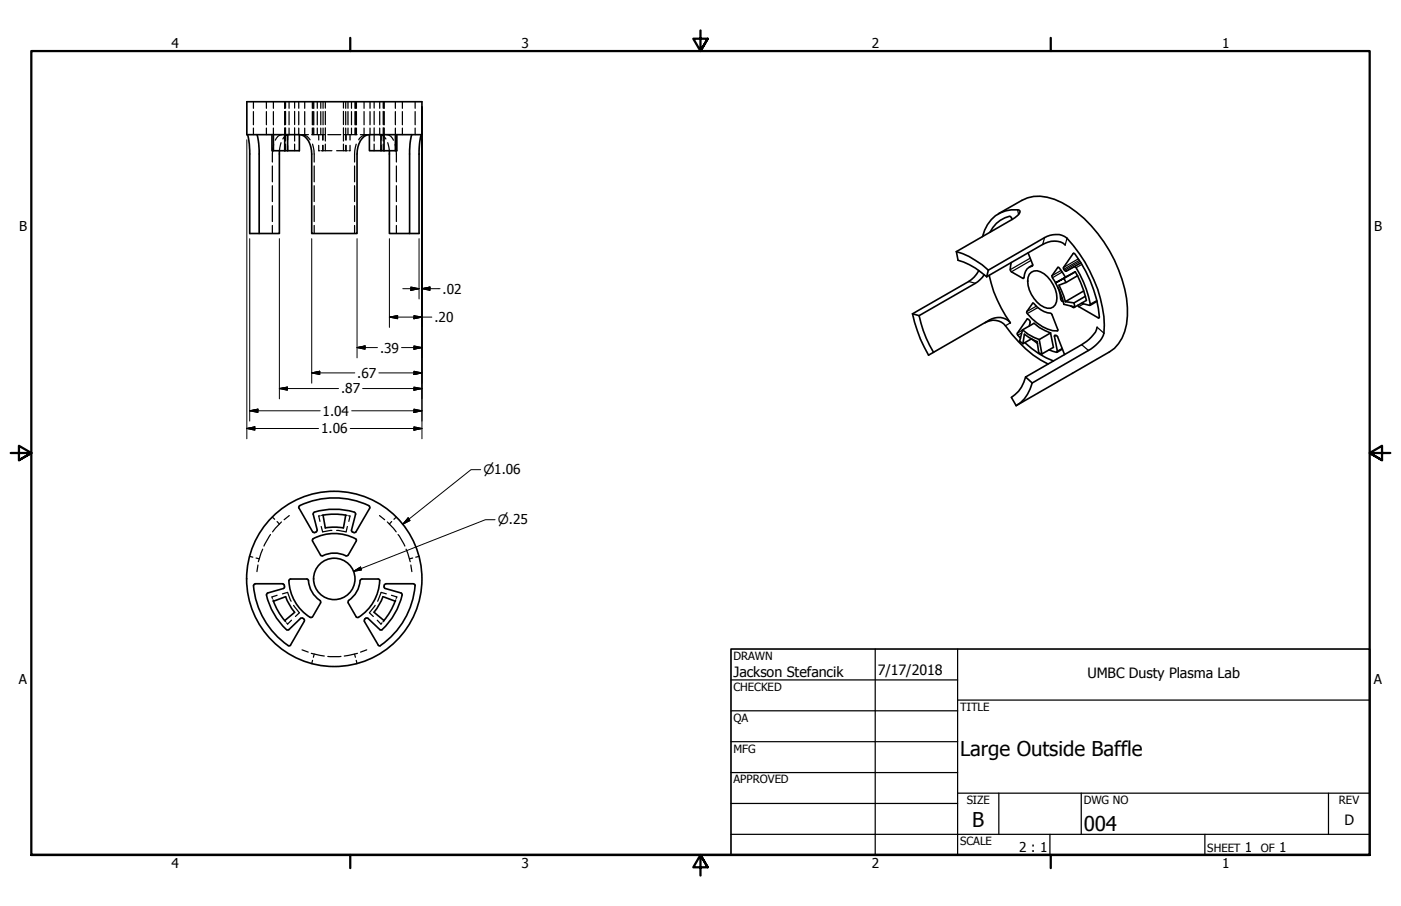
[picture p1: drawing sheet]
<svg xmlns="http://www.w3.org/2000/svg" width="432mm" height="279mm" viewBox="0 0 432 279" stroke-linecap="round" stroke-linejoin="round" font-family="sans-serif">
<!-- layer: Hidden (ANSI) -->
<g fill="none" stroke="#000" stroke-width=".38">
<path d="M78.1 31.4v2M78.1 34.4v4.1M78.1 39.5v2M82.1 31.4v2M82.1 34.4v4.1M82.1 39.5v2M84.3 31.4v2M84.3 34.4v4.1M84.3 39.5v2M87.8 31.4v2M87.8 34.4v4.1M87.8 39.5v2"/>
<path d="M88 31.4v1.9M88 34.4v4M88 39.4v4.1M89.1 31.4v2M89.1 34.4v4.1M89.1 39.5v2M90.8 31.4v1.9M90.8 34.4v4M90.8 39.4v4.1M92.1 31.4v2M92.1 34.4v4.1M92.1 39.5v2"/>
<path d="M93.9 31.4v2M93.9 34.4v4.1M93.9 39.5v2M96.3 31.4v2M96.3 34.4v4.1M96.3 39.5v2M96.5 31.4v2M96.5 34.4v4.1M96.5 39.5v2M96.7 31.4v2M96.7 34.4v4.1M96.7 39.5v2"/>
<path d="M97.8 31.4v2M97.8 34.4v4.1M97.8 39.5v2M98.9 31.4v2M98.9 34.4v4.1M98.9 39.5v2M99.6 31.4v2M99.6 34.4v4.1M99.6 39.5v3.7M100.3 31.4v1.9M100.3 34.4v4M100.3 39.4v4.1"/>
<path d="M105.9 31.4v1.9M105.9 34.4v4M105.9 39.4v4.1M106.6 31.4v2M106.6 34.4v4.1M106.6 39.5v3.7M107.3 31.4v2M107.3 34.4v4.1M107.3 39.5v2M108.3 31.4v2M108.3 34.4v4.1M108.3 39.5v2"/>
<path d="M109.4 31.4v2M109.4 34.4v4.1M109.4 39.5v2M109.6 31.4v2M109.6 34.4v4.1M109.6 39.5v2M109.9 31.4v2M109.9 34.4v4.1M109.9 39.5v2M112.2 31.4v2M112.2 34.4v4.1M112.2 39.5v2"/>
<path d="M114 31.4v2M114 34.4v4.1M114 39.5v2M115.3 31.4v1.9M115.3 34.4v4M115.3 39.4v4.1M117 31.4v2M117 34.4v4.1M117 39.5v2M118.1 31.4v1.9M118.1 34.4v4M118.1 39.4v4.1"/>
<path d="M118.4 31.4v2M118.4 34.4v4.1M118.4 39.5v2M121.9 31.4v2M121.9 34.4v4.1M121.9 39.5v2M124 31.4v2M124 34.4v4.1M124 39.5v2M128 31.4v2M128 34.4v4.1M128 39.5v2"/>
<path d="M83.9 51.2v4.9M83.9 57.3v4.9M84.3 44.6l-.3 1.8-.1 3.6M86.6 44l-.5 2.5M87 41.5a2.42 2.42 0 0 0-2.2 1.7M88 44.4v2.1M88.6 41.5v1.7M88.6 44.8v1.7M89.2 41.5a2.14 2.14 0 0 0-2 1.4M90.8 44.4v2.1M92.3 41.5h.2M92.8 41.5h2.3"/>
<path d="M93.1 41.5a2.93 2.93 0 0 1 2.5 1.6M96.1 41.5h4M96.3 44.4a13.7 13.7 0 0 1 .5 5.6M96.8 51.2v4.9M96.8 57.3v4.9M98.2 44.8v1.7h.4M98.2 41.5v1.7M99 46.5h3.3M99.4 41.5v1.7M99.4 44.8v1.7M99.6 44.8v1.7M100.3 44.4v2.1"/>
<path d="M101 41.5h4M103.8 46.5h3.3M105.9 44.4v2.1M106 41.5h4M106.6 44.8v1.7M106.7 41.5v1.7M106.7 44.8v1.7M107.9 41.5v1.7M107.9 44.8v1.7h-.4M109.3 51.2v4.9M109.3 57.3v4.9M109.8 44.4a13.7 13.7 0 0 0-.5 5.6"/>
<path d="M111.1 41.5h2.2M113 41.5a2.93 2.93 0 0 0-2.4 1.6M113.5 41.5h.4M115.3 44.4v2.1M117 41.5a2.14 2.14 0 0 1 1.9 1.4M117.5 41.5v1.7M117.5 44.8v1.7M118.1 44.4v2.1M119.1 41.5a2.42 2.42 0 0 1 2.2 1.7M119.5 44l.5 2.5M121.8 44.6l.3 1.8 .1 3.6M122.2 51.2v4.9"/>
<path d="M122.2 57.3v4.9M83.9 63.4v4.9M83.9 69.5v2.5M96.8 63.4v4.9M96.8 69.5v2.5M109.3 63.4v4.9M109.3 69.5v2.5M122.2 63.4v4.9M122.2 69.5v2.5M83.9 159.4l.7 .7M89.2 159l-1.6 1.3M98.7 159.1h-.5l.4 1.7"/>
<path d="M99.6 158.9h-.5M106.6 158.9h.4M107.4 159.1h.5l-.4 1.7M117 159l1.6 1.3M122.2 159.4l-.8 .7M77 171.6l.9 .2M78.9 172.1l1 .2M79.5 174.2l-.3 2.1M81 169.4l-1.4 3.8M83.4 164.8l-2.1 3.6M85.4 160.8l.7 .8M86.7 161l-2.7 3"/>
<path d="M99 162.4l.4 1.6 2.9-.4M107.1 162.4l-.4 1.6-2.9-.4M119.4 161l2.7 3M120.7 160.8l-.7 .8M122.7 164.8l2.1 3.6M125.2 169.4l1.2 3.8M126.6 174.2l.3 2.1M127.2 172.1l-1 .2M129.2 171.6l-1.1 .2M84.1 185l.2 .4M85.4 183.6l-1.6 .5 .1 .4M87.1 183.1l1.5-.4 1.1 2.7"/>
<path d="M87.8 191.4l.3 .4M89.9 191.3l-1.3 1.2-.3-.4M90.5 186.7l1.8 2.3-1.2 1.1M115.6 186.7l-1.7 2.3 1.2 1.1M116.3 191.3l1.1 1.2 .3-.4M118.4 191.4l-.4 .4M119.1 183.1l-1.6-.4-1.1 2.7M120.6 183.6l1.7 .5-.2 .4M122 185l-.1 .4M93.1 200.4l1.9 .7M95.9 201.5l4 .8M96.3 203.6l-.2 1.1"/>
<path d="M96.8 201.7l-.2 1M101 202.4h4.1M109.3 201.7l.2 1M109.8 203.6l.2 1.1M110.2 201.5l-4.1 .8M113 200.4l-1.9 .7"/>
</g>
<!-- layer: Visible (ANSI) -->
<g fill="none" stroke="#000" stroke-width=".51">
<path d="M76.2 41.5a15.3 15.3 0 0 1 .8 6v24.5h2.9M79.2 41.5a18.1 18.1 0 0 1 .7 6v24.5h6.2v-25.5M83.8 41.5v5h.5M84.3 41.5v5h3.5M87.8 46.5h.8M87.8 41.5v5M88.6 41.5v5h3.7v-5M92.3 41.5a4.4 4.4 0 0 1 3.5 3.9l.3 2.1v24.5h13.9v-24.5a6.4 6.4 0 0 1 3-5.8l.9-.2M92.3 41.5h-16.2v-10.1h53.9v10.1h-16.1M113.9 41.5v5h3.5M117.4 41.5v5h1M118.4 41.5v5"/>
<path d="M118.4 46.5h3.5M121.9 41.5v5h.4v-5M126.9 41.5a18.1 18.1 0 0 0-.7 6v24.5h-6.2v-25.5M129.9 41.5a18.1 18.1 0 0 0-.7 6v24.5h-3M294.8 77.6a23.2 23.2 0 0 1 9.8 5.7M294.8 77.6l.5 2.7a21.8 21.8 0 0 1 8.8 5M302.8 73a9.9 9.9 0 0 1 11.3-8.2l.2 .2a3.2 3.2 0 0 1-2.3 2.6l-17.2 10M307.7 65.9l7.3-4.1a12.7 12.7 0 0 1 12.3 .7 41.6 41.6 0 0 1 19.3 26.6 23 23 0 0 1-.8 15.2l-2.3 3.1-1.6 1.1-28.7 16.6M311.9 67.7l-.4-.9a7.1 7.1 0 0 0-5.5 3.4l-.9 1.4M316.9 78l1.4 3.9a3.6 3.6 0 0 0-2.7 3.8l-.3 .2-3.6-2.1-.4-.6 .4-2.2M328.3 75.6a5.9 5.9 0 0 0-6.9-.2l-17.3 9.9M281.2 96.8a44.9 44.9 0 0 0 5 12.7l1.5-.9"/>
<path d="M281.2 96.8l2.1 .5M283.3 97.3a35.9 35.9 0 0 0 4.4 11.3M301.7 83.4a8.6 8.6 0 0 1-3.1 3.4l-17.4 10M303.3 84.7l-1.2 1.5-1.5 1.2-17.3 9.9M303.5 99.6a4.8 4.8 0 0 1 6.4 .9 35 35 0 0 0 13.1 11.8M304.6 83.3l17.3-10a6.2 6.2 0 0 1 7 .2 43.1 43.1 0 0 1 11.5 26.8 8 8 0 0 1-4.9 7.8l-17.4 10M304.6 83.3l-.5 2M304.9 84.9a39.9 39.9 0 0 0 6.5 14.7 4.9 4.9 0 0 0-6.4-.9l-17.3 9.9M317.9 83.9a3.2 3.2 0 0 1 3.9 .6 9.8 9.8 0 0 1 3.8 8.5 2.49 2.49 0 0 1-3.8 1.7 9.3 9.3 0 0 1-4.9-9.2l.3-.9zM318.3 93.5l.4 .2a7.9 7.9 0 0 0 5.3 3l2.1 5.2a6.1 6.1 0 0 1-4.9-1.2 15.8 15.8 0 0 1-4.8-4.3zM318.3 81.8l-1.1 .6M325.9 88.4l.9 2.5 .1 1.3 .3 .6 .5 .2"/>
<path d="M327.9 85.9l.6 1.2M328.4 85.5l-2.1-3.1-.3 .1-1.8 2.5a3.2 3.2 0 0 0 1.2 2.2M328.4 93l2.6 .4M330 94.4l1 .5 .2-.3M331 93.4l.3 1.3M331.4 83.8l-6.1 3.4 2.6-1.3M331.4 83.8l.7 1.2M331.4 83.8l-3.5 2.1M332.1 85a33.8 33.8 0 0 1 2.7 7.6l-3.5 2.1-3.4-.8-1.4-4.5-1.2-2.2M332.1 85l-3.6 2.1-2.1 .8 2 5.1M333.3 93.5l2.7 .6a28.5 28.5 0 0 0-4.6-11.8l-.2-.1-2.6 1.4-.5-.2-.4-.7 3.1-4.5 .2-.1a36.6 36.6 0 0 1 7.8 19.9l-6.3-3.4-.3-.4M334 89.7l-5.6 3.3"/>
<path d="M334.5 91.4l-3.5 2M338.1 92.9l-2.1 1.3M315.2 101.7l3.5-2 1.7 1.3 3.4 1.7M315.2 101.7l1.7 1.4 3.4 1.6M315.2 101.7l-.9 3.5 1 .8M315.3 106l.4-2.9 1.4 .9 2.6 1.3 .5 3.5 .9 .4M315.8 105.7a26.3 26.3 0 0 0 8.9 5.6M316.1 116.3a10.1 10.1 0 0 1-4.4 6.3l1.5 2.5M316.1 116.3l2 1.8M317.2 100.5l.3-1.4a.86 .86 0 0 0-1-.7l-2.9 4.3 .1 .7 .8 .9M318.1 118.1a11.3 11.3 0 0 1-4.9 7M319.8 105.9l-1.9-1.4-2.6 1.5"/>
<path d="M323.3 107.9l2.5 .7-.8-4.8v-.4h.5l.4 .4 2.2 5.5M323.8 102.7l-3.5 2 .8 4.5M323.8 102.7l.9 4.4-3.6 2.1M327.4 107.7l-1.6 .9M338.1 100.9a8.5 8.5 0 0 1-4 4.9l-18 10.5M92.3 155.9a25 25 0 0 1 21.4 0M92.3 156l-.2 .7 4.3 7.4M96.8 157.9a21.5 21.5 0 0 1 12.4 0M96.9 158l-.4 .6 1.3 4.9M106.5 158.9a19.5 19.5 0 0 0-6.9 0l.7 3.9a16 16 0 0 1 5.5 0M106.6 158.9l-.7 3.9M109.3 158l.3 .6-1.3 4.9 .1 .4 .7 .3"/>
<path d="M113.7 156l.2 .7M114 156.7l-4.3 7.4M94.6 178.6h-5l-.5 .3a13.6 13.6 0 0 0 6.5 11.5M94.6 178.6l.4 .2a8.4 8.4 0 0 0 3.6 6.4M96.3 166.9l2.5 4.3 .6 .2M96.5 164l.6 .2M96.5 166.2a14 14 0 0 1 13.1 0M96.5 166.2l-.2 .6M97.7 163.5l-.1 .4-.6 .3M99.5 171.4a8 8 0 0 1 7.1 0M107.3 171.2l-.7 .2M109.6 166.2l.2 .6"/>
<path d="M109.7 164l-.6 .2M109.8 166.9l-2.5 4.3M111 179a8 8 0 0 1-3.6 6.2M116.5 178.6h-5l-.4 .4M116.6 178.6l.3 .1a13.2 13.2 0 0 1-6.6 11.7l-.5-.2M78.1 180.6a24.3 24.3 0 0 0 11.1 18.6l4.6-7.7-.1-.6M78.6 180h8.6M78.6 180.1l-.4 .5M82.1 183.5a21.5 21.5 0 0 0 6.2 10.7M82.5 182.9l-.3 .6M87.2 180.1l.4 .4M87.6 180.5l.1 .7-.4 .3-4.8 1.4"/>
<path d="M90.8 188.8a16 16 0 0 1-2.8-4.8l-3.7 1.4a20.6 20.6 0 0 0 3.4 6l3.1-2.6M92.6 190.7l-3.6 3.5h-.6M93.3 190.7h-.6M93.3 190.6l.3 .3M96.3 190.2l-.7 .2M98.7 185.2l.1 .7M98.8 185.9l-2.5 4.3M107.3 185.9l2.5 4.3M107.5 185.2l-.2 .7M112.8 190.6l-.5 .5v.4M118 184a16 16 0 0 1-2.7 4.8M118.1 184l3.7 1.4a20 20 0 0 1-3.5 6l-3-2.6"/>
<path d="M118.4 180.5v.7l.3 .3 4.9 1.4M118.9 180.1l-.5 .4M118.9 180h8.5M123.6 182.9l.3 .3a20.2 20.2 0 0 1-6.3 11.1l-.5-.1-3.7-3.5h-.6M127.5 180.1l.5 .5M127.9 180.6a24.4 24.4 0 0 1-11 18.6l-4.6-7.6"/>
<circle cx="103" cy="178.5" r="6.4"/>
<circle cx="103" cy="178.5" r="27"/>
</g>
<!-- layer: Visible Narrow (ANSI) -->
<g fill="none" stroke="#000" stroke-width=".38">
<path d="M313.6 64.7l.3 1.5M317.5 79.6l-6.2 3.6M321.9 73.3l-.5 2.1M328.9 73.5l-.6 2.1M330.9 78.1l-.1 .1M332.4 79.8l-4.6 2.7M298.6 86.8l2 .6M311.4 99.6l-1.5 .9M315.6 85.6l-.3 .3M316.7 98.4h-.2M317.8 80.3l-6.1 3.5M318.3 82h-.2"/>
<path d="M318.4 93.5h-.1M319.4 94.4l-2.9 1.7M319.8 94.9l-3.2 1.8M326.1 82.4l-.1 .1M327.1 83.4l-2.9 1.6M327.4 91.9l-.5 .3M327.4 83.9l-3 1.8M327.6 92.6l-.4 .2M331.1 94.6l-.3 .2M332.7 80.3l-4.8 2.8M332.9 80.6l-4.8 2.8M333.1 81l-4.5 2.6"/>
<path d="M333.2 81.1l-2 1.1M333.4 81.5l-1.7 1M333.9 93.7l-1.4 .9M338.1 92.6l-2.1 1.2M338.8 97.9l-.3 .1M314.9 102.7l-1.2 .7M315.2 101.8l-1.6 .9M325.6 103.4l-.6 .4M326 102h-.1M327.3 107.4l-1.4 .9M333.4 106.3l2.1 1.8M338.1 100.9l2.1 1.8"/>
</g>
<!-- layer: Border (ANSI) -->
<path d="M107.9 11.7v4M215.9 9.4v6.3l-2.2-3.8h4.4l-2.2 3.8 2.2-3.8M323.8 11.7v4M3.3 139.7h6.4l-3.9-2.2v4.4l3.9-2.2-3.9 2.2M428.5 139.7h-6.4l3.9-2.2v4.4l-3.9-2.2 3.9 2.2M9.7 263.7v-248h412.4v248h-412.4h412.4M107.9 263.7v4M218.1 267.5l-2.2-3.8 2.2 3.8h-4.4l2.2-3.8v6.3M323.8 263.7v4" fill="none" stroke="#000" stroke-width=".7"/>
<!-- layer: Title (ANSI) -->
<g fill="none" stroke="#000" stroke-width=".38">
<path d="M225.3 209.7h69.8M225.3 219.2h69.8M269.7 200.2v63.5M295.1 215.9h127M295.1 200.2v63.5M225.3 228.7h69.8M225.3 238.3h69.8M225.3 257.3h196.8M225.3 247.8h69.8M295.1 244.6h127M307.8 244.6v12.7M323.6 257.3v6.4"/>
<path d="M333.2 244.6v12.7M371.3 257.3v6.4M409.4 244.6v12.7"/>
</g>
<path d="M225.3 200.2h196.8v63.5h-196.8z" fill="none" stroke="#000" stroke-width=".51"/>
<!-- layer: Dimension (ANSI) -->
<g fill="none" stroke="#000" stroke-width=".31">
<path d="M130 33v102.3M76.1 43.1v92.2M77 73.6v56.3M86.1 73.6v49.4M96.1 73.6v44.6M110 73.6v36.8M120 73.6v27.4M129.2 73.6v18.6M120 97.8l2.6-.5v1zM120 97.8h13.1M124.1 89h5.1M126.6 88.5l2.6 .5-2.6 .5z"/>
<path d="M127.6 97.3l2.4 .5-2.4 .5zM130 89l2.5-.5v1zM130 89h5.6M86.1 119.8l2.5-.4v.9zM86.1 119.8h18.2M96.1 115l2.5-.5v1zM96.1 115h13.2M110 107.2l2.5-.5v1zM110 107.2h6.3M111.8 119.8h18.2M116.8 115h13.2M123.8 107.2h6.2"/>
<path d="M127.6 106.7l2.4 .5-2.4 .5zM127.6 114.5l2.4 .5-2.4 .5zM127.6 119.4l2.4 .4-2.4 .5zM76.1 132.1l2.4-.5v1.1zM76.1 132.1h22.1M77 126.7l2.5-.5v1zM77 126.7h21.7M107.9 132.1h22.1M108.4 126.7h21.6M127.6 126.2l2.4 .5-2.4 .5zM127.6 131.6l2.4 .5-2.4 .6zM125.8 159.7l.6 .8-2.3 1.2z"/>
<path d="M148.1 144.8h-2.9l-21.1 16.9M109 176.2l2.1-1.3 .3 .9zM152.6 160.3h-3l-40.6 15.9"/>
</g>
<g fill="#000" stroke="#000" stroke-width=".31">
<path d="M120 97.8l2.6-.5zM120 97.8l2.6-.5v1zM126.6 89.5l2.6-.5zM126.6 88.5l2.6 .5-2.6 .5zM127.6 98.3l2.4-.5zM127.6 97.3l2.4 .5-2.4 .5zM130 89l2.5-.5zM130 89l2.5-.5v1zM86.1 119.8l2.5-.4zM86.1 119.8l2.5-.4v.9zM96.1 115l2.5-.5zM96.1 115l2.5-.5v1z"/>
<path d="M110 107.2l2.5-.5zM110 107.2l2.5-.5v1zM127.6 107.7l2.4-.5zM127.6 106.7l2.4 .5-2.4 .5zM127.6 115.5l2.4-.5zM127.6 114.5l2.4 .5-2.4 .5zM76.1 132.1l2.4-.5zM76.1 132.1l2.4-.5v1.1zM77 126.7l2.5-.5zM77 126.7l2.5-.5v1zM127.6 120.3l2.4-.5zM127.6 119.4l2.4 .4-2.4 .5z"/>
<path d="M127.6 127.2l2.4-.5zM127.6 126.2l2.4 .5-2.4 .5zM127.6 132.7l2.4-.6zM127.6 131.6l2.4 .5-2.4 .6zM125.8 159.7l-1.7 2zM125.8 159.7l.6 .8-2.3 1.2zM109 176.2l2.1-1.3zM109 176.2l2.1-1.3 .3 .9z"/>
</g>
<g font-size="6.3">
<text x="295.9" y="233.1">Large Outside Baffle</text>
<text x="299.7" y="255.1">B</text>
<text x="334" y="256.4">004</text>
</g>
<g font-size="4.4">
<text x="226.1" y="208.9">Jackson Stefancik</text>
<text x="270.5" y="208.2">7/17/2018</text>
<text x="335.2" y="209.2">UMBC Dusty Plasma Lab</text>
<text x="414.3" y="254.4">D</text>
</g>
<g font-size="4.2">
<text x="52.8" y="14.7">4</text>
<text x="160.8" y="14.7">3</text>
<text x="268.7" y="14.7">2</text>
<text x="376.7" y="14.7">1</text>
<text x="5.9" y="71.4">B</text>
<text x="423.5" y="71.4">B</text>
<text x="136.4" y="90.6">.02</text>
<text x="133.9" y="99.3">.20</text>
<text x="117.2" y="108.7">.39</text>
<text x="110.1" y="116.5">.67</text>
<text x="105.2" y="121.3">.87</text>
<text x="99.4" y="128.2">1.04</text>
<text x="99" y="133.7">1.06</text>
<text x="5.8" y="211.1">A</text>
<text x="423.4" y="211.1">A</text>
<text x="314.1" y="262.9">2 : 1</text>
<text x="383.7" y="262.8">1</text>
<text x="394.2" y="262.8">1</text>
<text x="52.8" y="267.7">4</text>
<text x="160.8" y="267.7">3</text>
<text x="268.7" y="267.7">2</text>
<text x="376.7" y="267.7">1</text>
</g>
<g font-size="4">
<text x="149" y="146.3">⌀1.06</text>
<text x="153.4" y="161.7">⌀.25</text>
</g>
<g font-size="3.5">
<text x="226.1" y="203.5">DRAWN</text>
<text x="226.1" y="213">CHECKED</text>
<text x="295.9" y="219.2">TITLE</text>
<text x="226.1" y="222.6">QA</text>
<text x="226.1" y="232.1">MFG</text>
<text x="226.1" y="241.6">APPROVED</text>
<text x="297.9" y="248">SIZE</text>
<text x="334" y="248">DWG NO</text>
<text x="412.7" y="247.9">REV</text>
<text x="295.9" y="260.7">SCALE</text>
<text x="372.1" y="262.8">SHEET</text>
<text x="388.6" y="262.8">OF</text>
</g>
</svg>
